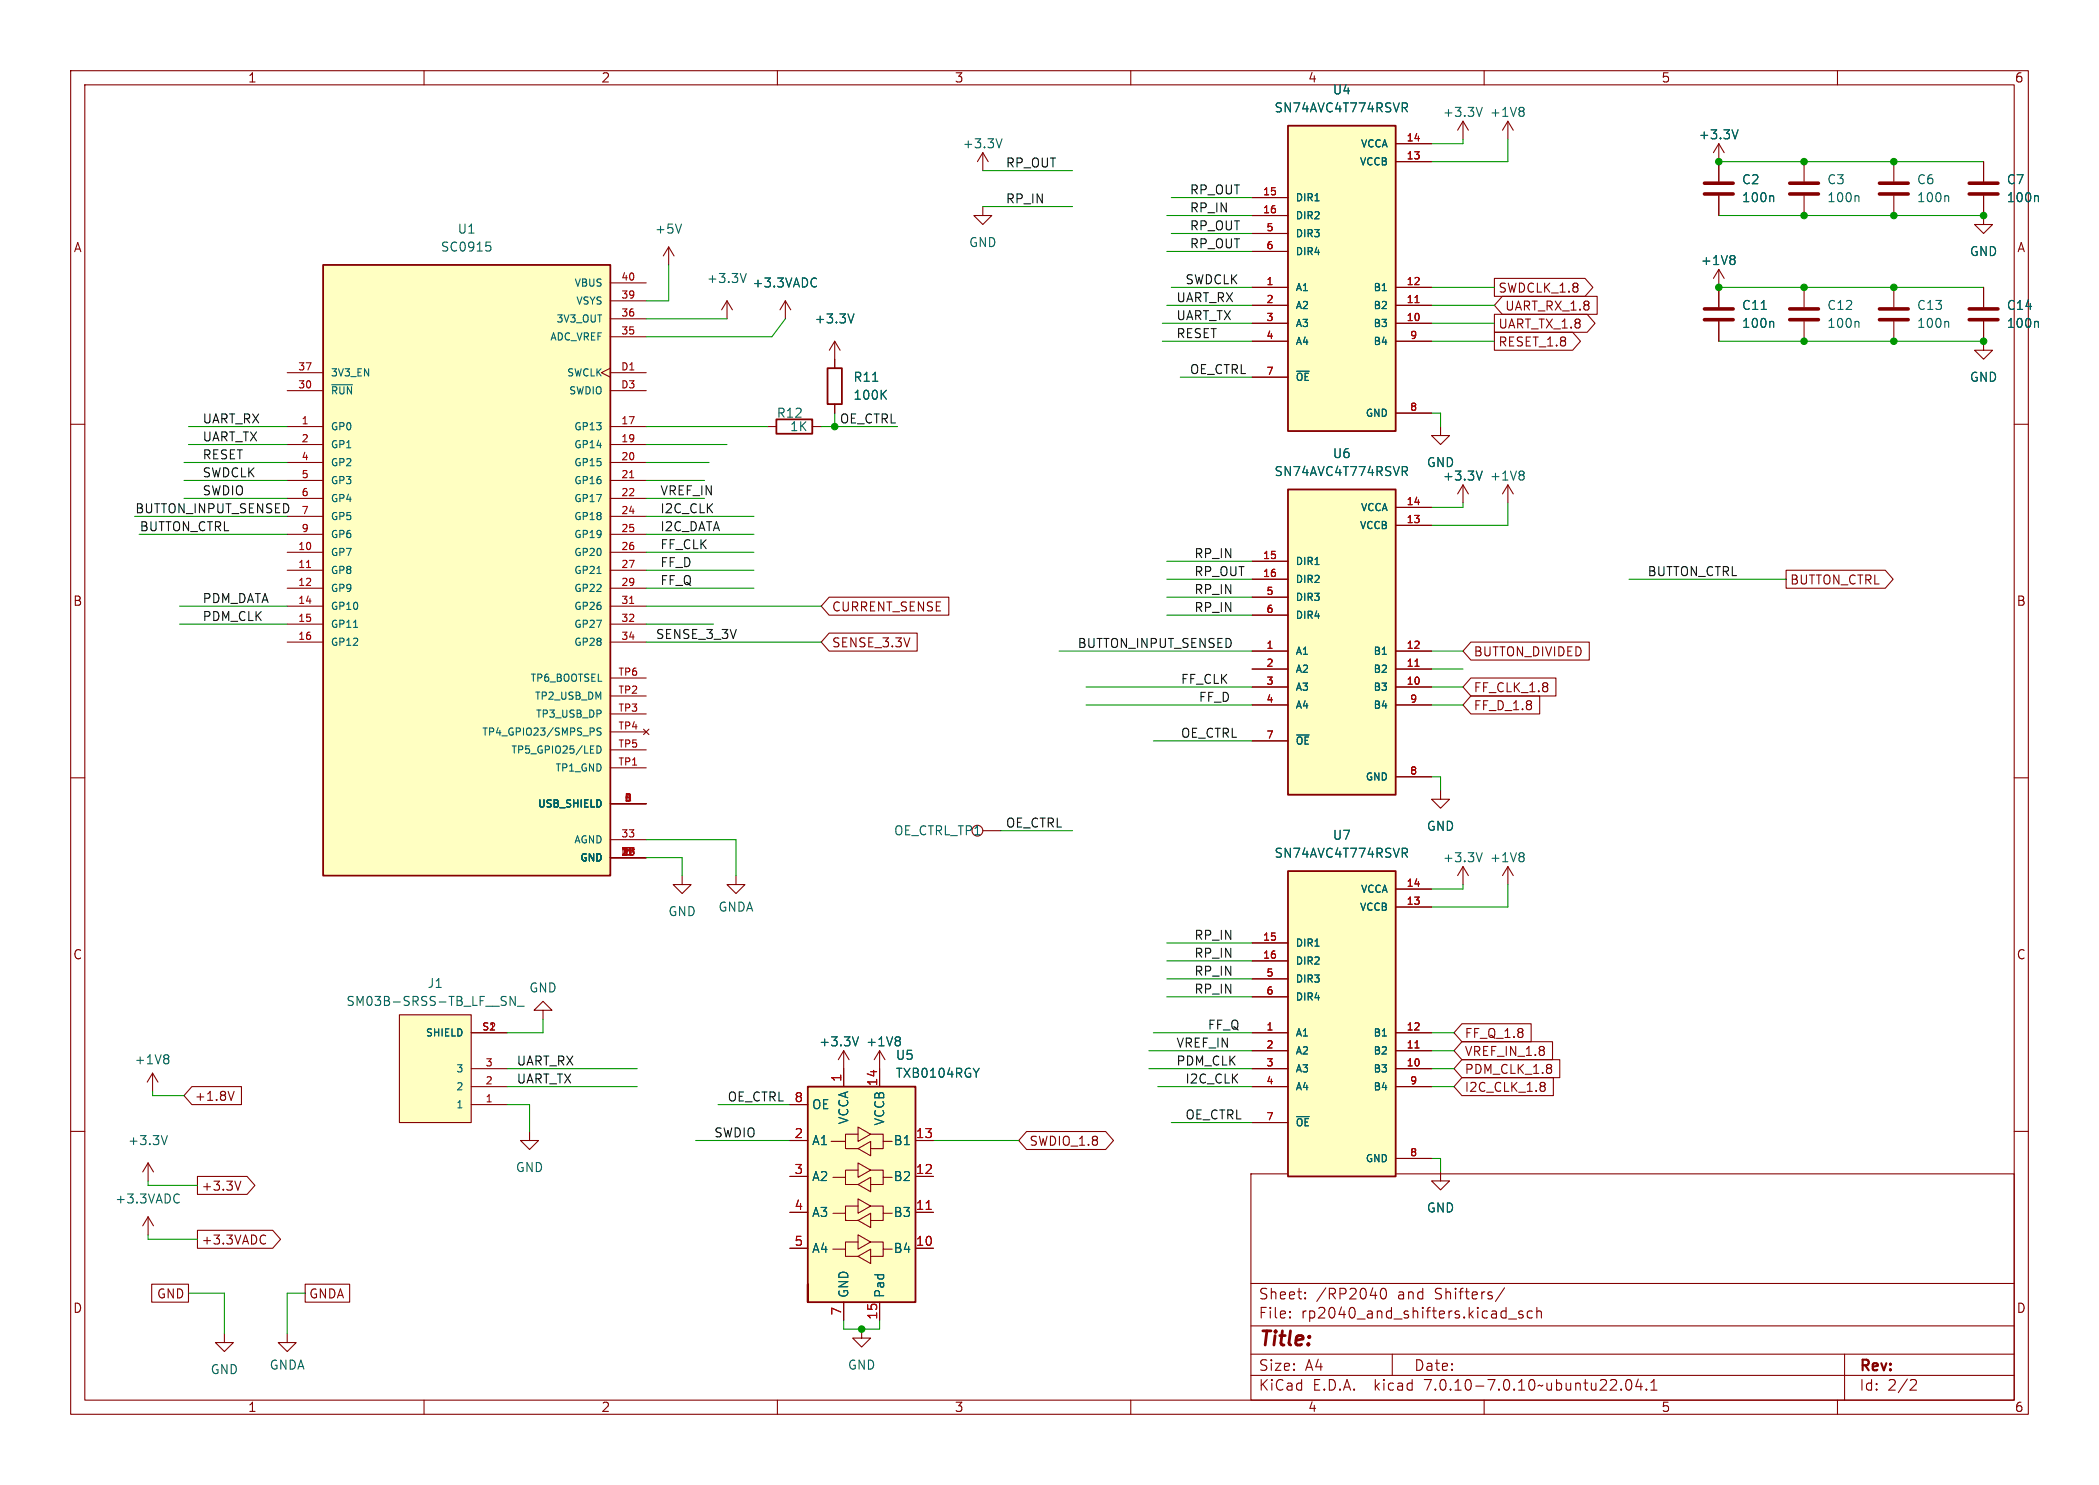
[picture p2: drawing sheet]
<svg xmlns="http://www.w3.org/2000/svg" width="297mm" height="210mm" viewBox="0 0 297 210" stroke-linecap="round" stroke-linejoin="round" font-family="sans-serif">
<g fill="none" stroke="#840000" stroke-width=".15">
<path d="M10 10h277v190h-277zM12 12h273v186h-273zM60 10v2M110 10v2M160 10v2M207 17.1v2.6M207 17.1l-.8 1.3M207 17.1l.8 1.3M210 10v2M213.4 17.1v2.6M213.4 17.1l-.8 1.3M213.4 17.1l.7 1.3"/>
<path d="M260 10v2M94.6 34.9l-.7 1.3M94.6 34.9v2.6M94.6 34.9l.8 1.3M139.1 29.2v1.3h1.2l-1.2 1.3-1.3-1.3h1.3M139.1 21.6l-.8 1.3M139.1 21.6v2.5M139.1 21.6l.7 1.3M177.2 27.9h5M177.2 30.5h5M177.2 33h5M177.2 35.6h5"/>
<path d="M197.5 22.9h5.1M197.5 20.3h5.1M211.5 39.4h12.8l1.1 1.2-1.1 1.3h-12.8zM243.2 20.3l-.8 1.3M243.2 20.3v5.4M243.2 27.7v2.8M243.2 38.1v5.3M243.2 20.3l.8 1.3M243.2 38.1l-.8 1.3M243.2 38.1l.8 1.3M255.3 22.9v2.8M255.3 27.7v2.8"/>
<path d="M268 22.9v2.8M268 27.7v2.8M280.7 27.7v4.1h1.2l-1.2 1.2-1.3-1.2h1.3M280.7 22.9v2.8M10 60h2M40.6 55.2h5.1M40.6 52.7h5.1M86.4 52.1l-1.3 .6 1.3 .6M86.4 55.2h5M86.4 47.6h5M86.4 45.1h5M86.4 52.7h5"/>
<path d="M86.4 42.5h5M86.4 40h5M102.9 42.5l-.8 1.3M102.9 42.5v2.6M102.9 42.5l.7 1.3M111.1 42.5l-.7 1.3M111.1 42.5v2.6M111.1 42.5l.8 1.3M118.1 48.3v3.8M118.1 57.2v1.2M118.1 48.3l-.8 1.2M118.1 48.3l.8 1.2"/>
<path d="M177.2 40.6h5M177.2 45.7h5M177.2 43.2h5M177.2 48.3h5M177.2 53.3h5M197.5 40.6h5.1M197.5 45.7h5.1M197.5 43.2h5.1M197.5 48.3h5.1M197.5 58.4h5.1M211.5 47h11l1.1 1.3-1.1 1.2h-11zM211.5 44.4h13.1l1.1 1.3-1.1 1.3h-13.1z"/>
<path d="M212.6 41.9h13.4v2.6h-13.4l-1.1-1.3zM243.2 45.5v2.8M255.3 40.6v2.8M255.3 45.5v2.8M268 40.6v2.8M268 45.5v2.8M280.7 45.5v4h1.2l-1.2 1.3-1.3-1.3h1.3M280.7 40.6v2.8M285 60h2M40.6 60.3h5.1M40.6 78.1h5.1M40.6 62.9h5.1"/>
<path d="M40.6 65.4h5.1M40.6 67.9h5.1M40.6 70.5h5.1M40.6 73h5.1M40.6 75.6h5.1M86.4 60.3h5M86.4 78.1h5M86.4 62.9h5M86.4 65.4h5M86.4 67.9h5M86.4 70.5h5M86.4 73h5"/>
<path d="M86.4 75.6h5M108.6 60.3h1.3M114.9 60.3h1.3M177.2 79.4h5M197.5 74.3h5.1M197.5 71.8h5.1M203.8 60.3v1.3h1.3l-1.3 1.3-1.2-1.3h1.2M207 68.6l-.8 1.3M207 68.6v2.5M207 68.6l.8 1.3M213.4 68.6l-.8 1.3M213.4 68.6v2.5"/>
<path d="M213.4 68.6l.7 1.3M40.6 80.6h5.1M40.6 83.2h5.1M40.6 85.7h5.1M40.6 88.3h5.1M40.6 90.8h5.1M86.4 80.6h5M86.4 83.2h5M86.4 85.7h5M86.4 88.3h5M86.4 90.8h5M86.4 98.4h5"/>
<path d="M86.4 95.9h5M117.3 89.5h12.5v2.6h-12.5l-1.1-1.3zM117.3 84.5h17v2.5h-17l-1.1-1.3zM177.2 92.1h5M177.2 97.2h5M177.2 94.6h5M177.2 81.9h5M177.2 99.7h5M177.2 84.5h5M177.2 87h5M197.5 92.1h5.1M197.5 97.2h5.1"/>
<path d="M197.5 94.6h5.1M197.5 99.7h5.1M208.1 95.9h12.1v2.5h-12.1l-1.1-1.2zM208.1 90.8h16.8v2.5h-16.8l-1.1-1.2zM208.1 98.4h9.8v2.6h-9.8l-1.1-1.3zM252.7 80.6h14.1l1.1 1.3-1.1 1.3h-14.1zM10 110h2M86.4 118.7h5M86.4 113.7h5M86.4 108.6h5M86.4 101h5M86.4 103.5h5"/>
<path d="M86.4 106h5M91.1 103.1l.7 .8M91.8 103.1l-.7 .8M139.1 117.5h2.5M177.2 104.8h5M197.5 109.9h5.1M203.8 111.8v1.2h1.3l-1.3 1.3-1.2-1.3h1.2M285 110h2M86.4 121.3h5M96.5 123.8v1.3h1.3l-1.3 1.3-1.3-1.3h1.3M104.1 123.8v1.3h1.3l-1.3 1.3-1.2-1.3h1.2M177.2 133.4h5"/>
<path d="M177.2 135.9h5M177.2 138.4h5M197.5 128.3h5.1M197.5 125.7h5.1M207 122.6v2.5M207 122.6l-.8 1.2M207 122.6l.8 1.2M213.4 122.6v2.5M213.4 122.6l-.8 1.2M213.4 122.6l.7 1.2M10 160h2M21.6 151.8l-.8 1.2"/>
<path d="M21.6 151.8v2.5M21.6 151.8l.8 1.2M27.1 153.7h7.1v2.5h-7.1l-1.1-1.3zM33.1 154.3l-.4 1.3M56.5 143.5h10.2v15.3h-10.2zM66.7 156.2h5.1M66.7 153.7h5.1M66.7 151.1h5.1M66.7 146.1h5.1M76.8 142.9h1.3l-1.3-1.3-1.2 1.3h1.2v1.2M111.8 156.2h2.5M119.4 148.6l-.8 1.3"/>
<path d="M119.4 148.6v5.1M119.4 148.6l.7 1.3M121.4 159.4l1.8 1-1.8 1zM124.5 148.6v5.1M124.5 148.6l-.8 1.3M124.5 148.6l.7 1.3M177.2 153.7h5M177.2 151.1h5M177.2 146.1h5M177.2 148.6h5M177.2 141h5M177.2 158.8h5"/>
<path d="M197.5 153.7h5.1M197.5 151.1h5.1M197.5 146.1h5.1M197.5 148.6h5.1M206.9 149.9h13.8v2.5h-13.8l-1.2-1.3zM206.9 152.4h12.9v2.5h-12.9l-1.2-1.2zM206.9 144.8h9.8v2.5h-9.8l-1.2-1.2zM206.9 147.3h12.8v2.6h-12.8l-1.2-1.3zM218.2 153.1h.3l.1 .2-.2 .3M218.2 153.6h.2M218.4 153.6l.2 .3v.2l-.1 .2h-.3M219.5 150.7v.3"/>
<path d="M219.5 151.2v.5M285 160h2M21 172.1l-.8 1.3M21 164.5v2.5M21 172.1v2.5M21 172.1l.7 1.3M21 164.5l-.8 1.2M21 164.5l.7 1.2M27.9 166.4h7.1l1.1 1.2-1.1 1.3h-7.1zM27.9 174h10.7l1.1 1.3-1.1 1.2h-10.7zM34.1 167l-.4 1.3M37.3 174.7l.3 .1"/>
<path d="M37.6 175.8l-.3 .1M74.9 160v1.3h1.3l-1.3 1.3-1.2-1.3h1.2M111.8 176.5h2.5M111.8 171.5h2.5M111.8 166.4h2.5M111.8 161.3h2.5M117.6 161.4h2v1h1.8M117.9 176.7h1.7v1h1.8M117.9 171.6h1.7v1h1.8M117.9 166.5h1.7v1h1.8M121.4 175.6h-1.8v1.1M121.4 170.6h-1.8v1"/>
<path d="M121.4 165.5h-1.8v1M121.4 160.4h-1.8v1M121.4 177.7l1.8-1v2zM121.4 172.6l1.8-1v2zM121.4 167.5l1.8-1v2zM121.4 162.4l1.8-1v2zM121.4 174.6l1.8 1-1.8 1.1zM121.4 169.5l1.8 1.1-1.8 1zM121.4 164.5l1.8 1-1.8 1zM123.2 175.6h1.8v1.1h1.2M123.2 170.6h1.8v1h1.2M123.2 165.5h1.8v1h1.2"/>
<path d="M123.2 160.4h1.8v1h1.2M125 176.7v1h-1.8M125 171.6v1h-1.8M125 166.5v1h-1.8M125 161.4v1h-1.8M129.5 176.5h2.6M129.5 171.5h2.6M129.5 166.4h2.6M129.5 161.3h2.6M145.3 160h11.1l1.2 1.3-1.2 1.3h-11.1l-1.2-1.3zM177 166h108v32h-108zM197.5 163.8h5.1"/>
<path d="M203.8 165.7v1.3h1.3l-1.3 1.3-1.2-1.3h1.2M21.5 181.6h5.2v2.6h-5.2zM31.7 188.6v1.3h1.3l-1.3 1.2-1.2-1.2h1.2M40.6 188.6v1.3h1.3l-1.3 1.2-1.2-1.2h1.2M43.2 181.6h6.3v2.6h-6.3zM60 198v2M110 198v2M119.4 184.2v2.5M121.9 188v1.2h1.3l-1.3 1.3-1.3-1.3h1.3M124.5 184.2v2.5M160 198v2M177 194.5h108"/>
<path d="M177 191.5h108M177 187.5h108M177 181.5h108M182.5 186.3h.1l-.1 .1M182.5 186.3v.1M182.5 185.5v.1M182.5 185.5h.1l-.1 .1M184.7 183.6v.1M184.7 183.6h-.1l.1 .1M184.7 182.8v.1M184.7 182.8h-.1l.1 .1M195.5 182.3a.36 .36 0 0 1 .3-.1 .36 .36 0 0 1 .3 .3 .77 .77 0 0 1-.4 1.2 .91 .91 0 0 1-.2-1.4z"/>
<path d="M197 191.5v3M210 198v2M212.9 182.1l-1.3 2M213.5 186.5h1.1M215.5 185.5l-.4-.1-.2 .2 .1 .2 .5 .2v.1v.2l-.2 .1-.4-.1M216.8 185.5l-.4-.1-.3 .3v.4l.1 .2 .2 .1 .4-.1M217.5 185.5a.37 .37 0 0 1 .6 .1v.8M217.5 184.9v1.5M229.4 196.5h.1l-.1 .1M229.4 196.5h-.1l.1 .1M229.4 196.5v.1M230.2 195.2a.36 .36 0 0 1 .3-.1 .36 .36 0 0 1 .3 .3 .77 .77 0 0 1-.4 1.2 .91 .91 0 0 1-.2-1.4z"/>
<path d="M231.8 195l-.3 1.1h.9M232.2 195.6v1M233 196.5v.1M233 196.5h-.1l.1 .1M233.6 196.6h.9M233.6 195.5l.4-.4v1.5M260 198v2M261 191.5v6.5M270.5 195.1l.5 .1a.41 .41 0 0 1 .1 .5l-.9 .9h1"/>
</g>
<g fill="#ffffc2" stroke="#ffffc2" stroke-width=".14">
<path d="M182.2 69.2h15.3v43.2h-15.3z"/>
<path d="M56.5 143.5h10.2v15.3h-10.2z"/>
<path d="M182.2 17.8h15.3v43.2h-15.3z"/>
<path d="M114.3 153.7h15.2v30.5h-15.2z"/>
<path d="M45.7 37.5h40.7v86.3h-40.7z"/>
<path d="M182.2 123.2h15.3v43.2h-15.3z"/>
</g>
<path d="M182.2 17.8h15.3v43.2h-15.3zM45.7 37.5h40.7v86.3h-40.7zM109.9 59.3h5v2h-5zM117.1 52.1h2v5.1h-2zM182.2 69.2h15.3v43.2h-15.3zM182.2 123.2h15.3v43.2h-15.3zM114.3 153.7h15.2v30.5h-15.2zM114.3 181.6v2.6z" fill="none" stroke="#840000" stroke-width=".25"/>
<path d="M200.2 42.8h.6M89.1 67.6h.6M43.4 80.3h.6M89.1 85.3h.6M200.2 94.2h.6M200.2 148.2h.6M131.1 171h.7" fill="none" stroke="#a90000" stroke-width=".15"/>
<g fill="none" stroke="#006464" stroke-width=".15">
<path d="M141.8 19.6l-.4 1.3M198.4 14.5h.5l.2 .3-.1 .4h-.6M198.7 15.2l.4 .6M209.7 15.2l-.4 1.3M215.4 15.2l.3 .2-.3 .3 .3 .3v.2l-.3 .3M245.9 18.4l-.4 1.2M68.8 34.2h.6M69.2 34.7l.3 .3v.3l-.3 .2M96.4 31.7l-.4 1.3M105.6 38.7l-.4 1.2M115.3 39.3l.2 .1M245.3 36.1l.2 .3-.2 .3 .2 .2v.3l-.2 .2"/>
<path d="M250.8 27.7l.2 .2v.6M262.8 27.7l.2 .2v.6M275.5 27.7l.2 .2v.6M288.2 27.7l.2 .2v.6M46.9 54.4h3M115.5 40.5l-.2 .1M120.8 44.4l-.4 1.3M123.5 53.9h.7M124.9 55.7l.5 .8M125.4 55.2l-.7 .7M183.5 52.5h1.7M249.2 43.8h.7"/>
<path d="M250.8 45.5l.2 .1v.7M262.8 45.5l.2 .1v.7M275.5 45.5l.2 .1v.7M288.2 45.5l.2 .1v.7M198.4 66h.5l.2 .2-.1 .4h-.6M198.7 66.6l.4 .7M209.7 66.6l-.4 1.3M215.4 66.6l.3 .3-.3 .3 .3 .2v.2l-.3 .3M50 88.7h.6M84.5 81.1h.6M84.5 105.5a.51 .51 0 0 1 .6 .5 .51 .51 0 0 1-.6 .5zM85.1 103h-.4l-.2 .1 .1 .3 .4 .2v.3l-.1 .1-.4-.1"/>
<path d="M183.5 103.9h1.7M198.4 120h.5l.2 .2-.1 .4h-.6M198.7 120.6l.4 .6M209.7 120.6l-.4 1.3M215.4 120.6l.3 .2-.3 .3 .3 .3v.2l-.3 .3M23.6 149.2l.3 .2-.3 .3 .3 .3v.2l-.3 .2M72.9 140.9v1.3l-.7-1.3v1.3M73.2 142.3h1M121.5 146.6l-.5 1.3M127.2 146.6l.2 .3-.2 .3 .2 .2v.3l-.2 .2M138.6 151.1l-.5 .6M183.5 157.9h1.7"/>
<path d="M23.7 160.6l-.4 1.3M25.1 168.9l.3 .1M25.4 170l-.3 .1"/>
</g>
<g fill="none" stroke="#840000" stroke-width=".51">
<path d="M241.2 27.4h4M241.2 25.9h4M253.2 27.4h4.1M253.2 25.9h4.1M265.9 27.4h4.1M265.9 25.9h4.1M278.6 27.4h4.1M278.6 25.9h4.1M241.2 45.2h4M241.2 43.7h4M253.2 45.2h4.1M253.2 43.7h4.1"/>
<path d="M265.9 45.2h4.1M265.9 43.7h4.1M278.6 45.2h4.1M278.6 43.7h4.1"/>
</g>
<g fill="none" stroke="#009600" stroke-width=".15">
<path d="M207 19.7v.6h-4.4M213.4 19.7v3.2h-10.8M94.6 37.5v5h-3.2M139.1 29.2h12.7M139.1 24.1h12.7M165.1 30.5h12.1M165.1 35.6h12.1M165.7 27.9h11.5M165.7 33h11.5M243.2 22.9h37.5M243.2 30.5h37.5M91.4 45.1h11.5"/>
<path d="M111.1 45.1l-1.9 2.5h-17.8M118.1 58.4v1.9M164.5 48.3h12.7M164.5 45.7h12.7M165.1 43.2h12.1M165.7 40.6h11.5M167 53.3h10.2M202.6 58.4h1.2v1.9M202.6 43.2h8.9M202.6 40.6h8.9M202.6 48.3h8.9M202.6 45.7h8.9"/>
<path d="M243.2 40.6h37.5M243.2 48.3h37.5M19 73h21.6M19.7 75.6h20.9M26 65.4h14.6M26 67.9h14.6M26 70.5h14.6M26.7 62.9h13.9M26.7 60.3h13.9M91.4 73h15.3M91.4 78.1h15.3M91.4 75.6h15.3"/>
<path d="M91.4 62.9h11.5M91.4 65.4h8.9M91.4 60.3h17.2M91.4 67.9h8.3M91.4 70.5h8.3M116.2 60.3h10.8M165.1 79.4h12.1M207 71.1v.7h-4.4M213.4 71.1v3.2h-10.8M25.4 88.3h15.2M25.4 85.7h15.2M91.4 80.6h15.3"/>
<path d="M91.4 88.3h9.6M91.4 83.2h15.3M91.4 85.7h24.8M91.4 90.8h24.8M149.9 92.1h27.3M153.7 97.2h23.5M153.7 99.7h23.5M165.1 81.9h12.1M165.1 84.5h12.1M165.1 87h12.1M202.6 94.6h4.4M202.6 92.1h4.4"/>
<path d="M202.6 97.2h4.4M202.6 99.7h4.4M230.5 81.9h22.2M91.4 118.7h12.7v5.1M141.6 117.5h10.2M163.2 104.8h14M202.6 109.9h1.2v1.9M91.4 121.3h5.1v2.5M165.1 138.4h12.1M165.1 135.9h12.1M165.1 133.4h12.1M207 125.1v.6h-4.4"/>
<path d="M213.4 125.1v3.2h-10.8M21.6 154.3v.6h4.4M71.8 153.7h18.4M71.8 151.1h18.4M71.8 156.2h3.1v3.8M76.8 144.1v2h-5M101.6 156.2h10.2M162.6 151.1h14.6M162.6 148.6h14.6M163.2 146.1h14M163.8 153.7h13.4M165.1 141h12.1"/>
<path d="M165.7 158.8h11.5M202.6 153.7h3.1M202.6 151.1h3.1M202.6 146.1h3.1M202.6 148.6h3.1M21 167v.6h6.9M21 174.6v.7h6.9M98.4 161.3h13.4M132.1 161.3h12M202.6 163.8h1.2v1.9M26.7 182.9h5v5.7M43.2 182.9h-2.6v5.7"/>
<path d="M119.4 186.7v1.3h5.1v-1.3"/>
</g>
<g fill="#009600" stroke="#009600" stroke-width=".15">
<circle cx="118.1" cy="60.3" r=".46"/>
<circle cx="121.9" cy="188" r=".46"/>
<circle cx="268" cy="30.5" r=".46"/>
<circle cx="280.7" cy="30.5" r=".46"/>
<circle cx="268" cy="22.9" r=".46"/>
<circle cx="255.3" cy="48.3" r=".46"/>
<circle cx="243.2" cy="40.6" r=".46"/>
<circle cx="255.3" cy="30.5" r=".46"/>
<circle cx="255.3" cy="40.6" r=".46"/>
<circle cx="268" cy="48.3" r=".46"/>
<circle cx="280.7" cy="48.3" r=".46"/>
<circle cx="268" cy="40.6" r=".46"/>
<circle cx="255.3" cy="22.9" r=".46"/>
<circle cx="243.2" cy="22.9" r=".46"/>
</g>
<text font-size="2.8" fill="#840000" x="178" y="190.9">Title:</text>
<g font-size="2.1" fill="#840000">
<text x="178" y="184">Sheet:</text>
<text x="186.2" y="184">/RP2040</text>
<text x="197.8" y="184">and</text>
<text x="203.2" y="184">Shifters/</text>
<text x="178" y="186.7">File:</text>
<text x="184.1" y="186.7">rp2040_and_shifters.kicad_sch</text>
<text x="178" y="196.9">KiCad</text>
<text x="178" y="194.1">Size:</text>
<text x="184.7" y="194.1">A4</text>
<text x="185.7" y="196.9">E.D.A.</text>
<text x="194.6" y="196.9">kicad</text>
<text x="200" y="194.1">Date:</text>
<text x="201.8" y="196.9">7.0.10-7.0.10~ubuntu22.04.1</text>
<text x="263" y="194.3">Rev:</text>
<text x="263" y="196.9">Id:</text>
<text x="267.1" y="196.9">2/2</text>
</g>
<g font-size="1.8" fill="#840000">
<text x="35" y="11.9">1</text>
<text x="85" y="11.9">2</text>
<text x="135" y="11.9">3</text>
<text x="185" y="11.9">4</text>
<text x="235" y="11.9">5</text>
<text x="285" y="11.9">6</text>
<text x="10.3" y="35.9">A</text>
<text x="285.3" y="35.9">A</text>
<text x="211.9" y="41.6">SWDCLK_1.8</text>
<text x="211.9" y="46.7">UART_TX_1.8</text>
<text x="212.9" y="44.1">UART_RX_1.8</text>
<text x="211.9" y="49.2">RESET_1.8</text>
<text x="253.2" y="82.9">BUTTON_CTRL</text>
<text x="10.3" y="85.9">B</text>
<text x="117.6" y="86.7">CURRENT_SENSE</text>
<text x="285.3" y="85.9">B</text>
<text x="117.6" y="91.8">SENSE_3.3V</text>
<text x="208.4" y="93">BUTTON_DIVIDED</text>
<text x="208.4" y="98.1">FF_CLK_1.8</text>
<text x="208.4" y="100.6">FF_D_1.8</text>
<text x="10.3" y="135.9">C</text>
<text x="285.3" y="135.9">C</text>
<text x="207.2" y="147">FF_Q_1.8</text>
<text x="207.2" y="149.5">VREF_IN_1.8</text>
<text x="27.5" y="155.9">+1.8V</text>
<text x="207.2" y="152.1">PDM_CLK_1.8</text>
<text x="207.2" y="154.6">I2C_CLK_1.8</text>
<text x="145.6" y="162.2">SWDIO_1.8</text>
<text x="28.4" y="168.6">+3.3V</text>
<text x="28.4" y="176.2">+3.3VADC</text>
<text x="10.3" y="185.9">D</text>
<text x="22.1" y="183.8">GND</text>
<text x="43.7" y="183.8">GNDA</text>
<text x="285.3" y="185.9">D</text>
<text x="35" y="199.9">1</text>
<text x="85" y="199.9">2</text>
<text x="135" y="199.9">3</text>
<text x="185" y="199.9">4</text>
<text x="235" y="199.9">5</text>
<text x="285" y="199.9">6</text>
</g>
<g font-size="1.8" fill="#006464">
<text x="180.2" y="16.1">SN74AVC4T774RSVR</text>
<text x="188.5" y="13.6">U4</text>
<text x="204.1" y="16.7">+3.3V</text>
<text x="210.7" y="16.7">+1V8</text>
<text x="136.1" y="21.2">+3.3V</text>
<text x="240.3" y="19.9">+3.3V</text>
<text x="246.4" y="26.3">C2</text>
<text x="246.4" y="28.8">100n</text>
<text x="258.5" y="26.3">C3</text>
<text x="258.5" y="28.8">100n</text>
<text x="271.2" y="26.3">C6</text>
<text x="271.2" y="28.8">100n</text>
<text x="283.9" y="26.3">C7</text>
<text x="283.9" y="28.8">100n</text>
<text x="62.3" y="35.8">SC0915</text>
<text x="64.7" y="33.2">U1</text>
<text x="92.6" y="33.2">+5V</text>
<text x="137" y="35.2">GND</text>
<text x="99.9" y="40.2">+3.3V</text>
<text x="106.4" y="40.9">+3.3VADC</text>
<text x="240.6" y="37.7">+1V8</text>
<text x="278.6" y="36.4">GND</text>
<text x="115.2" y="45.9">+3.3V</text>
<text x="246.4" y="46.6">100n</text>
<text x="246.4" y="44">C11</text>
<text x="258.5" y="44">C12</text>
<text x="258.5" y="46.6">100n</text>
<text x="271.2" y="44">C13</text>
<text x="271.2" y="46.6">100n</text>
<text x="283.9" y="44">C14</text>
<text x="283.9" y="46.6">100n</text>
<text x="109.8" y="59.3">R12</text>
<text x="120.7" y="56.7">100K</text>
<text x="120.7" y="54.2">R11</text>
<text x="278.6" y="54.2">GND</text>
<text x="111.7" y="61.2">1K</text>
<text x="188.5" y="65">U6</text>
<text x="180.2" y="67.5">SN74AVC4T774RSVR</text>
<text x="201.8" y="66.3">GND</text>
<text x="204.1" y="68.2">+3.3V</text>
<text x="210.7" y="68.2">+1V8</text>
<text x="126.4" y="118.3">OE_CTRL_TP1</text>
<text x="188.5" y="119">U7</text>
<text x="201.8" y="117.7">GND</text>
<text x="180.2" y="121.5">SN74AVC4T774RSVR</text>
<text x="204.1" y="122.1">+3.3V</text>
<text x="210.7" y="122.1">+1V8</text>
<text x="94.5" y="129.8">GND</text>
<text x="101.6" y="129.1">GNDA</text>
<text x="48.9" y="142.5">SM03B-SRSS-TB_LF__SN_</text>
<text x="60.4" y="139.9">J1</text>
<text x="74.8" y="140.6">GND</text>
<text x="115.8" y="148.2">+3.3V</text>
<text x="122.5" y="148.2">+1V8</text>
<text x="18.9" y="150.7">+1V8</text>
<text x="126.7" y="150.1">U5</text>
<text x="126.7" y="152.6">TXB0104RGY</text>
<text x="114.8" y="157.1">OE</text>
<text x="120.2" y="159.1" transform="rotate(-90 120.2 159.1)">VCCA</text>
<text x="125.3" y="159.3" transform="rotate(-90 125.3 159.3)">VCCB</text>
<text x="18" y="162.2">+3.3V</text>
<text x="72.9" y="166">GND</text>
<text x="114.8" y="162.2">A1</text>
<text x="114.8" y="167.2">A2</text>
<text x="126.3" y="167.2">B2</text>
<text x="126.3" y="162.2">B1</text>
<text x="16.2" y="170.4">+3.3VADC</text>
<text x="114.8" y="172.3">A3</text>
<text x="126.3" y="172.3">B3</text>
<text x="201.8" y="171.7">GND</text>
<text x="114.8" y="177.4">A4</text>
<text x="126.3" y="177.4">B4</text>
<text x="120.2" y="183.6" transform="rotate(-90 120.2 183.6)">GND</text>
<text x="125.3" y="183.6" transform="rotate(-90 125.3 183.6)">Pad</text>
<text x="29.7" y="194.5">GND</text>
<text x="38.1" y="193.9">GNDA</text>
<text x="119.9" y="193.9">GND</text>
</g>
<g font-size="1.8" fill="#0f0f0f">
<text x="142.2" y="23.8">RP_OUT</text>
<text x="142.2" y="28.9">RP_IN</text>
<text x="168.3" y="27.6">RP_OUT</text>
<text x="168.3" y="32.7">RP_OUT</text>
<text x="168.3" y="30.1">RP_IN</text>
<text x="168.3" y="35.2">RP_OUT</text>
<text x="167.6" y="40.3">SWDCLK</text>
<text x="166.4" y="42.8">UART_RX</text>
<text x="166.4" y="47.9">RESET</text>
<text x="166.4" y="45.4">UART_TX</text>
<text x="168.3" y="53">OE_CTRL</text>
<text x="28.6" y="60">UART_RX</text>
<text x="118.7" y="60">OE_CTRL</text>
<text x="28.6" y="62.5">UART_TX</text>
<text x="28.6" y="65.1">RESET</text>
<text x="28.6" y="67.6">SWDCLK</text>
<text x="28.6" y="70.1">SWDIO</text>
<text x="93.3" y="70.1">VREF_IN</text>
<text x="19" y="72.7">BUTTON_INPUT_SENSED</text>
<text x="19.7" y="75.2">BUTTON_CTRL</text>
<text x="93.3" y="72.7">I2C_CLK</text>
<text x="93.3" y="77.8">FF_CLK</text>
<text x="93.3" y="75.2">I2C_DATA</text>
<text x="93.3" y="82.8">FF_Q</text>
<text x="93.3" y="80.3">FF_D</text>
<text x="168.9" y="81.6">RP_OUT</text>
<text x="168.9" y="79">RP_IN</text>
<text x="233" y="81.6">BUTTON_CTRL</text>
<text x="28.6" y="85.4">PDM_DATA</text>
<text x="28.6" y="87.9">PDM_CLK</text>
<text x="168.9" y="86.6">RP_IN</text>
<text x="168.9" y="84.1">RP_IN</text>
<text x="92.7" y="90.5">SENSE_3_3V</text>
<text x="152.4" y="91.7">BUTTON_INPUT_SENSED</text>
<text x="167" y="96.8">FF_CLK</text>
<text x="169.5" y="99.3">FF_D</text>
<text x="167" y="104.4">OE_CTRL</text>
<text x="142.2" y="117.1">OE_CTRL</text>
<text x="168.9" y="133">RP_IN</text>
<text x="168.9" y="135.5">RP_IN</text>
<text x="168.9" y="140.6">RP_IN</text>
<text x="168.9" y="138.1">RP_IN</text>
<text x="166.4" y="148.2">VREF_IN</text>
<text x="170.8" y="145.7">FF_Q</text>
<text x="73" y="150.8">UART_RX</text>
<text x="73" y="153.3">UART_TX</text>
<text x="102.9" y="155.9">OE_CTRL</text>
<text x="166.4" y="150.8">PDM_CLK</text>
<text x="167.6" y="153.3">I2C_CLK</text>
<text x="101" y="160.9">SWDIO</text>
<text x="167.6" y="158.4">OE_CTRL</text>
</g>
<g font-size="1.8" fill="#a90000">
<text x="112.3" y="156">8</text>
<text x="119.1" y="153.1" transform="rotate(-90 119.1 153.1)">1</text>
<text x="124.2" y="153.7" transform="rotate(-90 124.2 153.7)">14</text>
<text x="112.3" y="161">2</text>
<text x="129.5" y="161">13</text>
<text x="112.3" y="166.1">3</text>
<text x="129.5" y="166.1">12</text>
<text x="112.3" y="171.2">4</text>
<text x="129.5" y="171.2">11</text>
<text x="112.3" y="176.3">5</text>
<text x="129.5" y="176.3">10</text>
<text x="119.1" y="186.1" transform="rotate(-90 119.1 186.1)">7</text>
<text x="124.2" y="186.7" transform="rotate(-90 124.2 186.7)">15</text>
</g>
<g font-size="1.4" fill="#006464">
<text x="192.3" y="23.6">VCCB</text>
<text x="192.4" y="21.1">VCCA</text>
<text x="183.3" y="28.7">DIR1</text>
<text x="183.3" y="31.2">DIR2</text>
<text x="183.3" y="33.8">DIR3</text>
<text x="81.2" y="40.7">VBUS</text>
<text x="183.3" y="41.4">A1</text>
<text x="183.3" y="36.3">DIR4</text>
<text x="194.2" y="41.4">B1</text>
<text x="78.6" y="45.8">3V3_OUT</text>
<text x="81.4" y="43.3">VSYS</text>
<text x="183.3" y="43.9">A2</text>
<text x="183.3" y="46.5">A3</text>
<text x="194.2" y="46.5">B3</text>
<text x="194.2" y="43.9">B2</text>
<text x="46.7" y="53.4">3V3_EN</text>
<text x="77.7" y="48.4">ADC_VREF</text>
<text x="80.1" y="53.4">SWCLK</text>
<text x="183.3" y="49">A4</text>
<text x="194.2" y="49">B4</text>
<text x="46.7" y="56">~{RUN}</text>
<text x="80.4" y="56">SWDIO</text>
<text x="183.3" y="54.1">~{OE}</text>
<text x="193.1" y="59.2">GND</text>
<text x="46.7" y="61.1">GP0</text>
<text x="46.7" y="63.6">GP1</text>
<text x="81.1" y="61.1">GP13</text>
<text x="81.1" y="63.6">GP14</text>
<text x="46.7" y="66.1">GP2</text>
<text x="46.7" y="68.7">GP3</text>
<text x="46.7" y="71.2">GP4</text>
<text x="81.1" y="66.1">GP15</text>
<text x="81.1" y="68.7">GP16</text>
<text x="81.1" y="71.2">GP17</text>
<text x="46.7" y="73.8">GP5</text>
<text x="46.7" y="76.3">GP6</text>
<text x="81.1" y="73.8">GP18</text>
<text x="81.1" y="76.3">GP19</text>
<text x="192.3" y="75">VCCB</text>
<text x="192.4" y="72.5">VCCA</text>
<text x="46.7" y="78.8">GP7</text>
<text x="46.7" y="81.4">GP8</text>
<text x="46.7" y="83.9">GP9</text>
<text x="81.1" y="78.8">GP20</text>
<text x="81.1" y="81.4">GP21</text>
<text x="81.1" y="83.9">GP22</text>
<text x="183.3" y="80.1">DIR1</text>
<text x="183.3" y="82.7">DIR2</text>
<text x="46.7" y="86.5">GP10</text>
<text x="46.7" y="89">GP11</text>
<text x="81.1" y="86.5">GP26</text>
<text x="81.1" y="89">GP27</text>
<text x="183.3" y="85.2">DIR3</text>
<text x="183.3" y="87.7">DIR4</text>
<text x="46.7" y="91.5">GP12</text>
<text x="81.1" y="91.5">GP28</text>
<text x="183.3" y="92.8">A1</text>
<text x="183.3" y="95.4">A2</text>
<text x="194.2" y="95.4">B2</text>
<text x="194.2" y="92.8">B1</text>
<text x="74.9" y="96.6">TP6_BOOTSEL</text>
<text x="75.6" y="99.2">TP2_USB_DM</text>
<text x="75.7" y="101.7">TP3_USB_DP</text>
<text x="183.3" y="97.9">A3</text>
<text x="183.3" y="100.4">A4</text>
<text x="194.2" y="97.9">B3</text>
<text x="194.2" y="100.4">B4</text>
<text x="68.1" y="104.2">TP4_GPIO23/SMPS_PS</text>
<text x="72.2" y="106.8">TP5_GPIO25/LED</text>
<text x="183.3" y="105.5">~{OE}</text>
<text x="78.5" y="109.3">TP1_GND</text>
<text x="193.1" y="110.6">GND</text>
<text x="76" y="114.4">USB_SHIELD</text>
<text x="81.1" y="119.5">AGND</text>
<text x="82" y="122">GND</text>
<text x="192.3" y="129">VCCB</text>
<text x="192.4" y="126.5">VCCA</text>
<text x="183.3" y="134.1">DIR1</text>
<text x="183.3" y="136.6">DIR2</text>
<text x="183.3" y="139.2">DIR3</text>
<text x="183.3" y="141.7">DIR4</text>
<text x="60.1" y="146.8">SHIELD</text>
<text x="183.3" y="146.8">A1</text>
<text x="183.3" y="149.3">A2</text>
<text x="194.2" y="149.3">B2</text>
<text x="194.2" y="146.8">B1</text>
<text x="64.4" y="154.4">2</text>
<text x="64.4" y="151.9">3</text>
<text x="183.3" y="151.9">A3</text>
<text x="183.3" y="154.4">A4</text>
<text x="194.2" y="151.9">B3</text>
<text x="194.2" y="154.4">B4</text>
<text x="64.4" y="156.9">1</text>
<text x="183.3" y="159.5">~{OE}</text>
<text x="193.1" y="164.6">GND</text>
</g>
<g font-size="1.4" fill="#a90000">
<text x="198.9" y="22.6">13</text>
<text x="198.9" y="20.1">14</text>
<text x="178.6" y="27.7">15</text>
<text x="178.6" y="30.2">16</text>
<text x="179.1" y="32.8">5</text>
<text x="179.1" y="35.3">6</text>
<text x="87.8" y="39.8">40</text>
<text x="179.1" y="40.4">1</text>
<text x="198.9" y="40.4">12</text>
<text x="87.8" y="47.4">35</text>
<text x="87.8" y="44.8">36</text>
<text x="87.8" y="42.3">39</text>
<text x="179.1" y="42.9">2</text>
<text x="179.1" y="45.5">3</text>
<text x="198.9" y="45.5">10</text>
<text x="198.9" y="42.9">11</text>
<text x="42.1" y="52.5">37</text>
<text x="87.8" y="52.5">D1</text>
<text x="179.1" y="48">4</text>
<text x="179.1" y="53.1">7</text>
<text x="199.4" y="48">9</text>
<text x="42.1" y="55">30</text>
<text x="87.8" y="55">D3</text>
<text x="199.4" y="58.2">8</text>
<text x="42.6" y="60.1">1</text>
<text x="42.6" y="62.6">2</text>
<text x="42.6" y="65.2">4</text>
<text x="87.8" y="60.1">17</text>
<text x="87.8" y="62.6">19</text>
<text x="87.8" y="65.2">20</text>
<text x="42.6" y="67.7">5</text>
<text x="42.6" y="70.2">6</text>
<text x="87.8" y="67.7">21</text>
<text x="87.8" y="70.2">22</text>
<text x="198.9" y="71.5">14</text>
<text x="42.1" y="77.9">10</text>
<text x="42.6" y="72.8">7</text>
<text x="42.6" y="75.3">9</text>
<text x="87.8" y="72.8">24</text>
<text x="87.8" y="75.3">25</text>
<text x="87.8" y="77.9">26</text>
<text x="198.9" y="74">13</text>
<text x="42.1" y="80.4">11</text>
<text x="42.1" y="82.9">12</text>
<text x="87.8" y="80.4">27</text>
<text x="87.8" y="82.9">29</text>
<text x="178.6" y="79.1">15</text>
<text x="178.6" y="81.7">16</text>
<text x="42.1" y="85.5">14</text>
<text x="42.1" y="88">15</text>
<text x="87.8" y="85.5">31</text>
<text x="87.8" y="88">32</text>
<text x="179.1" y="84.2">5</text>
<text x="179.1" y="86.7">6</text>
<text x="42.1" y="90.6">16</text>
<text x="87.4" y="95.6">TP6</text>
<text x="87.8" y="90.6">34</text>
<text x="179.1" y="91.8">1</text>
<text x="179.1" y="94.4">2</text>
<text x="198.9" y="94.4">11</text>
<text x="198.9" y="91.8">12</text>
<text x="87.4" y="98.2">TP2</text>
<text x="87.4" y="100.7">TP3</text>
<text x="179.1" y="96.9">3</text>
<text x="179.1" y="99.4">4</text>
<text x="198.9" y="96.9">10</text>
<text x="199.4" y="99.4">9</text>
<text x="87.4" y="103.3">TP4</text>
<text x="87.4" y="105.8">TP5</text>
<text x="179.1" y="104.5">7</text>
<text x="87.4" y="108.3">TP1</text>
<text x="88.3" y="113.4">B</text>
<text x="199.4" y="109.6">8</text>
<text x="87.8" y="118.5">33</text>
<text x="87.8" y="121">18</text>
<text x="88.3" y="121">8</text>
<text x="198.9" y="125.5">14</text>
<text x="198.9" y="128">13</text>
<text x="178.6" y="133.1">15</text>
<text x="178.6" y="135.6">16</text>
<text x="179.1" y="138.2">5</text>
<text x="179.1" y="140.7">6</text>
<text x="68.1" y="145.8">S1</text>
<text x="69.1" y="145.8">2</text>
<text x="179.1" y="145.8">1</text>
<text x="179.1" y="148.3">2</text>
<text x="198.9" y="148.3">11</text>
<text x="198.9" y="145.8">12</text>
<text x="68.6" y="156">1</text>
<text x="68.6" y="153.4">2</text>
<text x="68.6" y="150.9">3</text>
<text x="179.1" y="150.9">3</text>
<text x="179.1" y="153.4">4</text>
<text x="198.9" y="150.9">10</text>
<text x="199.4" y="153.4">9</text>
<text x="179.1" y="158.5">7</text>
<text x="199.4" y="163.6">8</text>
</g>
</svg>
